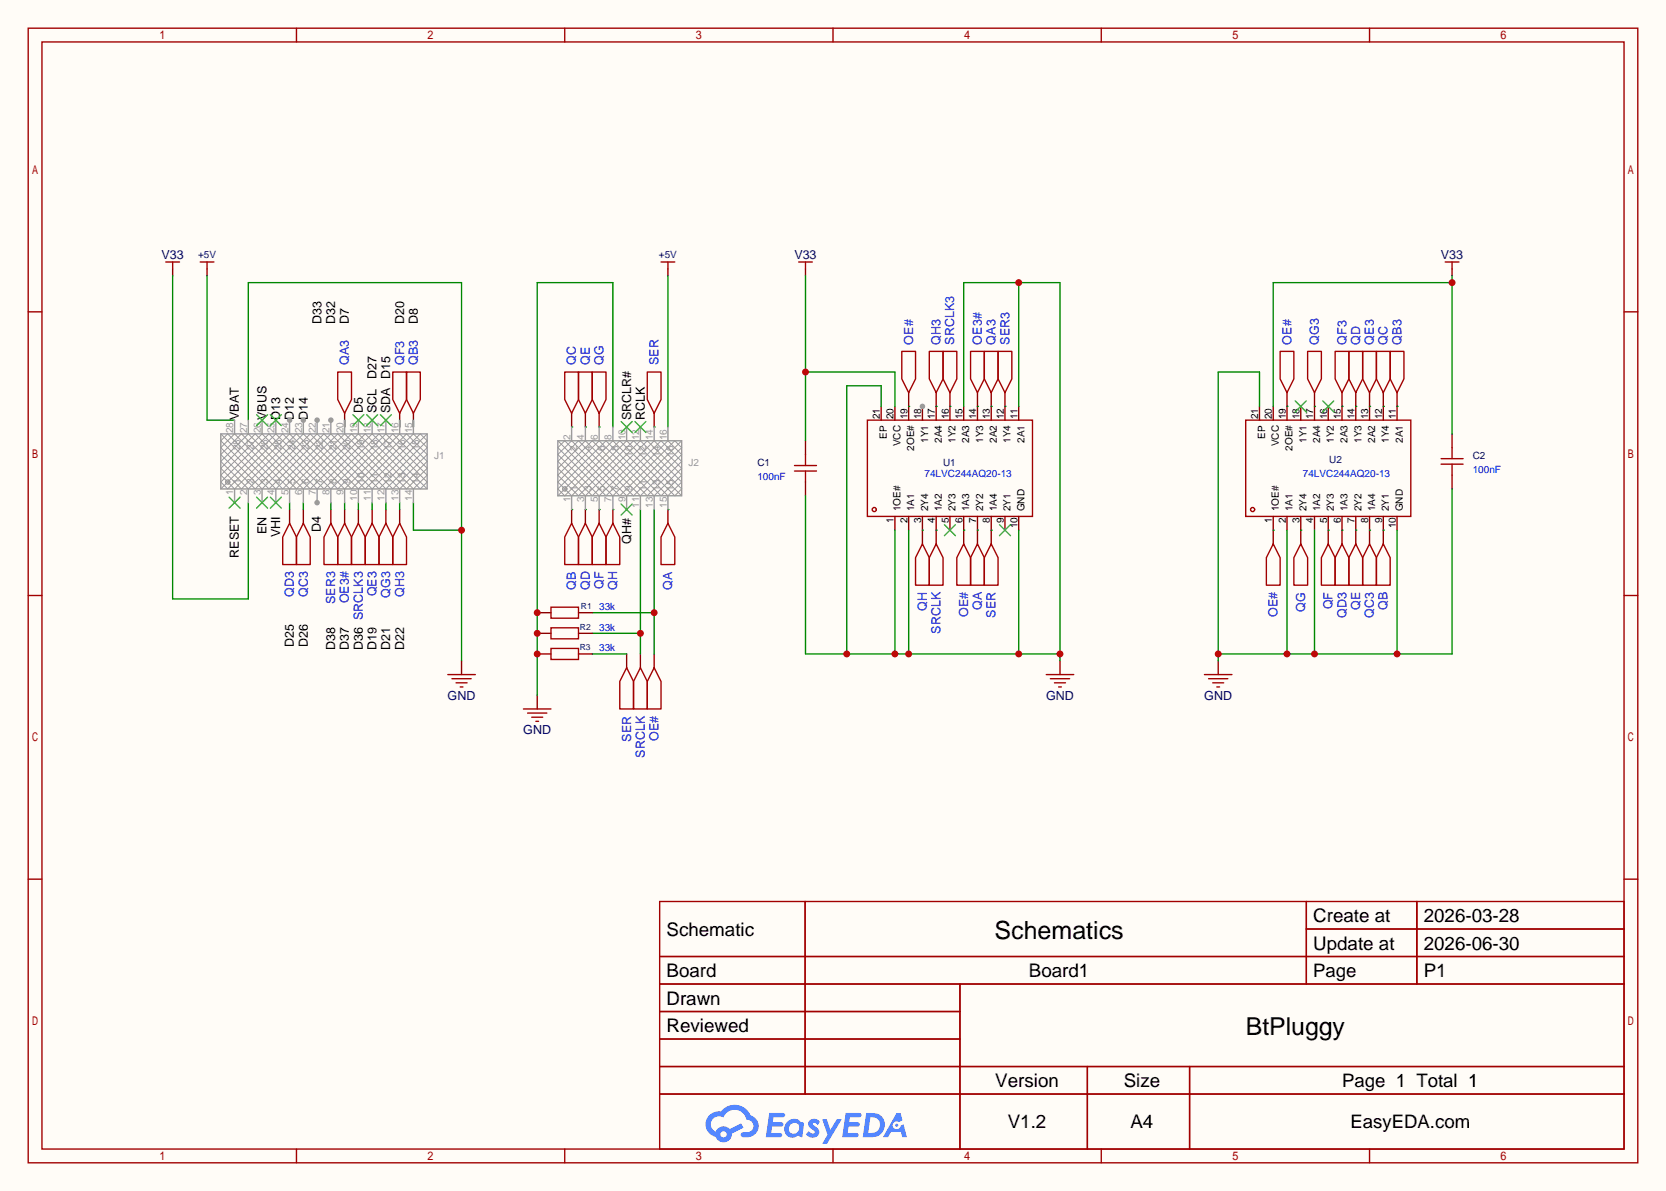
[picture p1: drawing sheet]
<svg xmlns="http://www.w3.org/2000/svg" width="308mm" height="220mm" viewBox="0 0 308 220" stroke-linecap="round" stroke-linejoin="round" font-family="sans-serif">
<path d="M0 0h307.6v220h-307.6z" fill="#fffcf7"/>
<g fill="none" stroke="#a10000" stroke-width=".25">
<path d="M5.2 5.2h297.2v209.6h-297.2zM7.7 7.7h292.1v204.5h-292.1zM54.7 5.2v2.5M104.3 5.2v2.5M153.8 5.2v2.5M203.3 5.2v2.5M252.9 5.2v2.5M5.2 57.6h2.5M299.8 57.6h2.6M5.2 110h2.5M299.8 110h2.6M5.2 162.4h2.5"/>
<path d="M121.8 166.5h178v45.7h-178zM121.8 176.7h178M148.7 166.5v35.6M241.2 166.5v15.2M241.2 171.6h58.6M261.6 166.5v15.2M299.8 162.4h2.6M121.8 181.7h178M121.8 186.8h55.4M121.8 197h178M121.8 191.9h55.4M177.2 181.7v30.5"/>
<path d="M200.8 197v15.2M219.6 197v15.2M54.7 212.2v2.6M104.3 212.2v2.6M121.8 202.1h178M153.8 212.2v2.6M203.3 212.2v2.6M252.9 212.2v2.6"/>
</g>
<g fill="#5487ff">
<path d="M149.5 206.9a1.3 1.3 0 0 1 1.9 .3l-.4 .6a.54 .54 0 0 0-1-.2l.2 .2a1.58 1.58 0 0 1 1 1.5 1.43 1.43 0 0 1-2.4 .2l.5-.6a.64 .64 0 0 0 .5 .5 .64 .64 0 0 0 .6-.3l-.1-.3a1.6 1.6 0 0 1-1.1-1.5z"/>
<path d="M151.8 206.7h.8l.7 2 1.2-2h.9l-2.7 4.5h-.9l1-1.6z"/>
<path d="M142 205.5h1.7a1.31 1.31 0 0 1 1.2 .2 .4 .4 0 0 1-.3 .6h-1.8l-.1 1h1.6a.4 .4 0 0 1 .3 .4 .4 .4 0 0 1-.4 .4h-1.6l-.2 1.2 .8-.1a1.23 1.23 0 0 1 1.2 .2 .39 .39 0 0 1-.4 .6h-2.6z"/>
<path d="M156.1 205.5h1.7a1.32 1.32 0 0 1 1.2 .2 .39 .39 0 0 1-.3 .6h-1.8l-.1 1h1.6a.4 .4 0 0 1 .4 .4 .4 .4 0 0 1-.5 .4h-1.6l-.2 1.1h.8a1.23 1.23 0 0 1 1.2 .2 .39 .39 0 0 1-.4 .6h-2.6z"/>
<path d="M165.5 205.6h.8l.3 1.3-.6 .3a.75 .75 0 0 0-1.1 .3 .75 .75 0 0 0 .5 1.1 .75 .75 0 0 0 .9-.7l.5-.3 .6 2.4h-.8l-.3-.9h-1.8l-.5 .9h-1z"/>
<path d="M159.9 205.6l-.6 4.4h1.4a2.27 2.27 0 0 0 2.7-2.3 2.27 2.27 0 0 0-2.7-2.1zM160.7 206.3a1.5 1.5 0 0 1 1.8 1.6 1.5 1.5 0 0 1-1.9 1.3h-.3z"/>
<path d="M145.4 207.2a1.62 1.62 0 0 0-.4 2.1 1.62 1.62 0 0 0 2 .6l.3-.2 .4 .2 .4 .1 .3-2.4-.1-.3-.5-.1a1.58 1.58 0 0 0-2.4 0zM146 207.7a.99 .99 0 0 1 1.6 .3 .99 .99 0 0 1-.9 1.4 .94 .94 0 0 1-1-.6 .94 .94 0 0 1 .3-1.1z"/>
<path d="M131 206a2.37 2.37 0 0 0 1.1 4 1.54 1.54 0 0 0 1.8 1 1.54 1.54 0 0 0 1.2-1.6l2.2-1.1-.5-.8-2.1 1a1.57 1.57 0 0 0-2.6 .5 1.5 1.5 0 0 1-.7-2.1 1.5 1.5 0 0 1 2.2-.5 2.23 2.23 0 0 1 2.3-1.4 2.23 2.23 0 0 1 2 1.8 1.16 1.16 0 0 1 1.2 1.1 1.16 1.16 0 0 1-1.1 1.2h-.7a.47 .47 0 0 0-.5 .4 .47 .47 0 0 0 .4 .5 2.23 2.23 0 0 0 2.2-.6 2.23 2.23 0 0 0 .5-2.3 2.16 2.16 0 0 0-1.3-1.1 3.2 3.2 0 0 0-5.5-.7l-1.1 .1zM133 209.5a.6 .6 0 0 1 1.2 0 .6 .6 0 0 1-1.2 0z"/>
<circle cx="165.6" cy="207.8" r=".28"/>
</g>
<path d="M123.3 49.7v1.2M85.2 122v2.6" fill="none" stroke="#870000" stroke-width=".25"/>
<path d="M122 48.4h2.6M123.3 48.4v1.3M82.7 124.6h5.1M83.4 125.3h3.6M84.2 126.1h2M85 126.9h.5" fill="none" stroke="#a10000" stroke-width=".25"/>
<path d="M45.8 77.6v-25.4h39.4v69.8M76.3 92.8v5.1h8.9" fill="none" stroke="#008700" stroke-width=".25"/>
<circle cx="85.2" cy="97.9" r=".63" fill="#c00"/>
<g fill="none" stroke="#870000" stroke-width=".25">
<path d="M31.9 49.7v1.2M38.2 49.7v1.2M105.5 76.3v2.6M108.1 76.3v2.6M110.6 76.3v2.6M120.8 76.3v2.6M61.1 94.1v2.5M63.6 94.1v2.5M66.2 94.1v2.5M105.5 94.1v2.5M108.1 94.1v2.5M110.6 94.1v2.5"/>
<path d="M113.2 94.1v2.5M123.3 94.1v2.5M99.2 128.4v2.5M115.7 120.8v2.5M118.2 120.8v2.5M120.8 120.8v2.5"/>
</g>
<g fill="none" stroke="#a10000" stroke-width=".25">
<path d="M30.6 48.4h2.5M31.9 48.4v1.3M37 48.4h2.5M38.2 48.4v1.3M104.3 68.7h2.5v5.1l-1.3 2.5-1.2-2.5zM106.8 68.7h2.5v5.1l-1.2 2.5-1.3-2.5zM109.3 68.7h2.6v5.1l-1.3 2.5-1.3-2.5zM119.5 68.7h2.5v5.1l-1.2 2.5-1.3-2.5zM61.1 96.6l1.3 2.6v5.1h-2.6v-5.1zM63.6 96.6l1.3 2.6v5.1h-2.5v-5.1zM66.2 96.6l1.2 2.6v5.1h-2.5v-5.1zM105.5 96.6l1.3 2.6v5.1h-2.5v-5.1z"/>
<path d="M108.1 96.6l1.2 2.6v5.1h-2.5v-5.1zM110.6 96.6l1.3 2.6v5.1h-2.6v-5.1zM113.2 96.6l1.2 2.6v5.1h-2.5v-5.1zM123.3 96.6l1.3 2.6v5.1h-2.6v-5.1zM96.6 130.9h5.1M97.4 131.7h3.6M98.2 132.5h2M98.9 133.2h.5M115.7 123.3l1.3 2.6v5h-2.6v-5zM118.2 123.3l1.3 2.6v5h-2.5v-5zM120.8 123.3l1.2 2.6v5h-2.5v-5z"/>
</g>
<g fill="none" stroke="#008700" stroke-width=".25">
<path d="M31.9 50.9v59.7h13.9v-17.8M38.2 50.9v26.7h5.1M123.3 50.9v28M105.5 78.9h.1M108.1 78.9h.1M110.6 78.9h.1M113.2 78.9v-26.7h-14v76.2M120.8 78.9h.1M61.1 92.8v1.3M63.6 92.8v1.3M66.2 92.8v1.3M105.5 94.1h.1"/>
<path d="M108.1 94.1h.1M110.6 94.1h.1M113.2 94.1h.1M118.2 94.1v26.7M123.3 94.1h.1M109.3 117h8.9"/>
</g>
<circle cx="118.2" cy="117" r=".63" fill="#c00"/>
<path d="M120.8 94.1v26.7M109.3 113.2h11.5" fill="none" stroke="#008700" stroke-width=".25"/>
<circle cx="120.8" cy="113.2" r=".63" fill="#c00"/>
<g fill="none" stroke="#870000" stroke-width=".25">
<path d="M63.6 76.3v2.6M73.8 76.3v2.6M76.3 76.3v2.6M170.3 75.1v2.5M172.8 75.1v2.5M175.4 75.1v2.5M177.9 75.1v2.5M180.5 75.1v2.5M183 75.1v2.5M185.5 75.1v2.5M188.1 75.1v2.5M68.7 94.1v2.5"/>
<path d="M71.2 94.1v2.5M73.8 94.1v2.5M165.2 95.4v2.5M167.8 95.4v2.5M170.3 95.4v2.5M172.8 95.4v2.5M175.4 95.4v2.5M177.9 95.4v2.5M180.5 95.4v2.5M183 95.4v2.5M185.5 95.4v2.5M188.1 95.4v2.5"/>
</g>
<g fill="none" stroke="#a10000" stroke-width=".25">
<path d="M62.4 68.7h2.5v5.1l-1.3 2.5-1.2-2.5zM72.5 68.7h2.6v5.1l-1.3 2.5-1.3-2.5zM75.1 68.7h2.5v5.1l-1.3 2.5-1.2-2.5zM160.1 77.6h30.5v17.8h-30.5zM68.7 96.6l1.3 2.6v5.1h-2.6v-5.1zM71.2 96.6l1.3 2.6v5.1h-2.5v-5.1zM73.8 96.6l1.3 2.6v5.1h-2.6v-5.1z"/>
<circle cx="161.4" cy="94.1" r=".38"/>
</g>
<path d="M63.6 77.6v1.3M73.8 77.6v1.3M76.3 77.6v1.3M68.7 92.8v1.3M71.2 92.8v1.3M73.8 92.8v1.3" fill="none" stroke="#008700" stroke-width=".25"/>
<path d="M103 82.7l1.3-1.3 10.1 10.2 10.2-10.2 1.3 1.3-8.9 8.9-10.2-10.2-3.8 3.8 6.3 6.4 10.2-10.2 6.4 6.4-3.9 3.8-10.1-10.2-8.9 8.9 1.3 1.3 10.1-10.2 10.2 10.2 1.3-1.3-8.9-8.9-10.2 10.2-3.8-3.8 6.3-6.4 10.2 10.2 6.4-6.4-3.9-3.8-10.1 10.2zM103 81.4l10.2 10.2 10.1-10.2 2.6 2.5-7.7 7.7-10.1-10.2-5.1 5.1 5.1 5.1 10.1-10.2 7.7 7.6-2.6 2.6-10.1-10.2-10.2 10.2M104.4 90l.2 .1M104.6 90.5l-.2 .1M125.9 81.4l-10.2 10.2-10.2-10.2-2.5 2.5 7.6 7.7 10.2-10.2 5.1 5.1-5.1 5.1-10.2-10.2-7.6 7.6 2.5 2.6 10.2-10.2 10.2 10.2" fill="none" stroke="#999" stroke-width=".18"/>
<g fill="none" stroke="#999" stroke-width=".25">
<path d="M105.5 78.9v2.5M108.1 78.9v2.5M110.6 78.9v2.5M113.2 78.9v2.5M115.7 78.9v2.5M118.2 78.9v2.5M120.8 78.9v2.5M123.3 78.9v2.5M103 81.4h22.9v10.2h-22.9zM105.5 91.6v2.5M108.1 91.6v2.5M110.6 91.6v2.5"/>
<path d="M113.2 91.6v2.5M115.7 91.6v2.5M118.2 91.6v2.5M120.8 91.6v2.5M123.3 91.6v2.5"/>
<circle cx="104.3" cy="90.3" r=".38"/>
</g>
<path d="M114.7 77.9l2 2M116.7 77.9l-2 2M117.2 77.9l2.1 2M119.3 77.9l-2.1 2M114.7 93.1l2 2M116.7 93.1l-2 2M174.4 96.9l2 2M176.4 96.9l-2 2M184.5 96.9l2.1 2M186.6 96.9l-2.1 2" fill="none" stroke="#3c3" stroke-width=".25"/>
<circle cx="170.3" cy="75.1" r=".51" fill="#999"/>
<g fill="none" stroke="#870000" stroke-width=".25">
<path d="M148.7 49.7v1.2M162.7 75.1v2.5M165.2 75.1v2.5M167.8 72.5v5.1M172.8 72.5v2.6M175.4 72.5v2.6M180.5 72.5v2.6M183 72.5v2.6M185.5 72.5v2.6M232.5 75.1v2.5M235.1 75.1v2.5M237.6 75.1v2.5"/>
<path d="M240.2 75.1v2.5M242.7 75.1v2.5M245.2 75.1v2.5M247.8 75.1v2.5M250.3 75.1v2.5M252.9 75.1v2.5M255.4 75.1v2.5M257.9 75.1v2.5M148.7 81.4v2.5M148.7 89v2.6M170.3 97.9v2.6M172.8 97.9v2.6"/>
<path d="M177.9 97.9v2.6M180.5 97.9v2.6M183 97.9v2.6M235.1 95.4v2.5M237.6 95.4v2.5M240.2 95.4v2.5M242.7 95.4v2.5M245.2 95.4v2.5M247.8 95.4v2.5M250.3 95.4v2.5M252.9 95.4v2.5M255.4 95.4v2.5"/>
<path d="M257.9 95.4v2.5M195.7 122v2.6"/>
</g>
<g fill="none" stroke="#a10000" stroke-width=".25">
<path d="M147.4 48.4h2.6M148.7 48.4v1.3M166.5 64.9h2.5v5.1l-1.2 2.5-1.3-2.5zM171.6 64.9h2.5v5.1l-1.3 2.5-1.2-2.5zM174.1 64.9h2.6v5.1l-1.3 2.5-1.3-2.5zM179.2 64.9h2.5v5.1l-1.2 2.5-1.3-2.5zM181.7 64.9h2.6v5.1l-1.3 2.5-1.3-2.5zM184.3 64.9h2.5v5.1l-1.3 2.5-1.2-2.5zM230 77.6h30.5v17.8h-30.5zM146.7 86h4M146.7 87h4M148.7 83.9v2.1"/>
<path d="M148.7 87v2M170.3 100.5l1.3 2.5v5.1h-2.6v-5.1zM172.8 100.5l1.3 2.5v5.1h-2.5v-5.1zM177.9 100.5l1.3 2.5v5.1h-2.5v-5.1zM180.5 100.5l1.2 2.5v5.1h-2.5v-5.1zM183 100.5l1.3 2.5v5.1h-2.6v-5.1zM193.2 124.6h5M193.9 125.3h3.6M194.7 126.1h2M195.5 126.9h.5"/>
<circle cx="231.3" cy="94.1" r=".38"/>
</g>
<path d="M239.1 74l2.1 2.1M241.2 74l-2.1 2.1M244.2 74l2.1 2.1M246.3 74l-2.1 2.1" fill="none" stroke="#3c3" stroke-width=".25"/>
<g fill="none" stroke="#008700" stroke-width=".25">
<path d="M148.7 50.9v30.5M148.7 68.7h16.5v6.4M167.8 75.1h.1M172.8 75.1h.1M175.4 75.1h.1M180.5 75.1h.1M183 75.1h.1M185.5 75.1h.1M170.3 97.9h.1M172.8 97.9h.1M177.9 97.9h.1M180.5 97.9h.1"/>
<path d="M183 97.9h.1"/>
</g>
<circle cx="148.7" cy="68.7" r=".63" fill="#c00"/>
<path d="M188.1 52.2v22.9M162.7 75.1v-3.9h-6.4v49.6M177.9 75.1v-22.9h17.8v69.8M148.7 91.6v29.2h47M165.2 97.9v22.9M167.8 97.9v22.9M188.1 97.9v22.9" fill="none" stroke="#008700" stroke-width=".25"/>
<g fill="#c00">
<circle cx="188.1" cy="52.2" r=".63"/>
<circle cx="195.7" cy="120.8" r=".63"/>
<circle cx="188.1" cy="120.8" r=".63"/>
<circle cx="167.8" cy="120.8" r=".63"/>
<circle cx="165.2" cy="120.8" r=".63"/>
<circle cx="156.3" cy="120.8" r=".63"/>
</g>
<g fill="none" stroke="#a10000" stroke-width=".25">
<path d="M266.8 48.4h2.6M268.1 48.4v1.3M236.3 64.9h2.6v5.1l-1.3 2.5-1.3-2.5zM241.4 64.9h2.6v5.1l-1.3 2.5-1.3-2.5zM246.5 64.9h2.5v5.1l-1.2 2.5-1.3-2.5zM249 64.9h2.6v5.1l-1.3 2.5-1.3-2.5zM251.6 64.9h2.5v5.1l-1.2 2.5-1.3-2.5zM254.1 64.9h2.6v5.1l-1.3 2.5-1.3-2.5zM256.7 64.9h2.5v5.1l-1.3 2.5-1.2-2.5zM266.1 84.7h4M266.1 85.7h4M268.1 82.7v2"/>
<path d="M268.1 85.7v2.1M235.1 100.5l1.2 2.5v5.1h-2.5v-5.1zM240.2 100.5l1.2 2.5v5.1h-2.5v-5.1zM245.2 100.5l1.3 2.5v5.1h-2.5v-5.1zM247.8 100.5l1.2 2.5v5.1h-2.5v-5.1zM250.3 100.5l1.3 2.5v5.1h-2.6v-5.1zM252.9 100.5l1.2 2.5v5.1h-2.5v-5.1zM255.4 100.5l1.3 2.5v5.1h-2.6v-5.1zM222.4 124.6h5.1M223.1 125.3h3.6M223.9 126.1h2M224.7 126.9h.5"/>
</g>
<g fill="none" stroke="#870000" stroke-width=".25">
<path d="M268.1 49.7v1.2M237.6 72.5v2.6M242.7 72.5v2.6M247.8 72.5v2.6M250.3 72.5v2.6M252.9 72.5v2.6M255.4 72.5v2.6M257.9 72.5v2.6M235.1 97.9v2.6M240.2 97.9v2.6M245.2 97.9v2.6M247.8 97.9v2.6"/>
<path d="M250.3 97.9v2.6M252.9 97.9v2.6M255.4 97.9v2.6M268.1 80.1v2.6M268.1 87.8v2.5M224.9 122v2.6"/>
</g>
<g fill="none" stroke="#008700" stroke-width=".25">
<path d="M268.1 50.9v29.2M268.1 52.2h-33v22.9M237.6 75.1h.1M242.7 75.1h.1M247.8 75.1h.1M250.3 75.1h.1M252.9 75.1h.1M255.4 75.1h.1M257.9 75.1h.1M235.1 97.9h.1M240.2 97.9h.1M245.2 97.9h.1"/>
<path d="M247.8 97.9h.1M250.3 97.9h.1M252.9 97.9h.1M255.4 97.9h.1"/>
</g>
<circle cx="268.1" cy="52.2" r=".63" fill="#c00"/>
<path d="M232.5 75.1v-6.4h-7.6v53.3M237.6 97.9v22.9M242.7 97.9v22.9M257.9 97.9v22.9M268.1 90.3v30.5h-43.2" fill="none" stroke="#008700" stroke-width=".25"/>
<g fill="#c00">
<circle cx="257.9" cy="120.8" r=".63"/>
<circle cx="242.7" cy="120.8" r=".63"/>
<circle cx="237.6" cy="120.8" r=".63"/>
<circle cx="224.9" cy="120.8" r=".63"/>
</g>
<path d="M53.5 94.1v2.5M56 94.1v2.5" fill="none" stroke="#870000" stroke-width=".25"/>
<path d="M53.5 96.6l1.2 2.6v5.1h-2.5v-5.1zM56 96.6l1.3 2.6v5.1h-2.6v-5.1z" fill="none" stroke="#a10000" stroke-width=".25"/>
<path d="M53.5 92.8v1.3M56 92.8v1.3" fill="none" stroke="#008700" stroke-width=".25"/>
<path d="M40.8 81.4l8.9 8.9 10.1-10.2 10.2 10.2 8.9-8.9-1.3-1.3-10.2 10.2-10.1-10.2-10.2 10.2-6.3-6.4 3.8-3.8 10.1 10.2 10.2-10.2 10.2 10.2 3.8-3.8-6.4-6.4-10.1 10.2-10.2-10.2-10.2 10.2-1.2-1.3 8.9-8.9 10.1 10.2 10.2-10.2 8.9 8.9-1.3 1.3-10.2-10.2-10.1 10.2-10.2-10.2-6.3 6.4 3.8 3.8 10.1-10.2 10.2 10.2 10.2-10.2 3.8 3.8-6.4 6.4-10.1-10.2-10.2 10.2-10.2-10.2zM40.8 80.1l10.1 10.2 10.2-10.2 10.1 10.2 7.7-7.6-2.6-2.6-10.1 10.2-10.2-10.2-10.2 10.2-5-5.1 5-5.1 10.2 10.2 10.2-10.2 10.1 10.2 2.6-2.5-7.7-7.7-10.1 10.2-10.2-10.2-10.1 10.2M42.2 88.7l.2 .2M42.4 89.2l-.2 .2M78.9 80.1l-10.2 10.2-10.2-10.2-10.1 10.2-7.6-7.6 2.5-2.6 10.2 10.2 10.1-10.2 10.2 10.2 5.1-5.1-5.1-5.1-10.2 10.2-10.1-10.2-10.2 10.2-2.5-2.5 7.6-7.7 10.1 10.2 10.2-10.2 10.2 10.2" fill="none" stroke="#999" stroke-width=".18"/>
<g fill="none" stroke="#999" stroke-width=".25">
<path d="M40.8 80.1h38.1v10.2h-38.1zM43.3 90.3v2.5M45.8 90.3v2.5M48.4 90.3v2.5M50.9 90.3v2.5M53.5 90.3v2.5M56 90.3v2.5M58.5 90.3v2.5"/>
<circle cx="42" cy="89" r=".38"/>
</g>
<path d="M42.3 91.8l2 2.1M44.3 91.8l-2 2.1M47.4 91.8l2 2.1M49.4 91.8l-2 2.1M49.9 91.8l2 2.1M51.9 91.8l-2 2.1" fill="none" stroke="#3c3" stroke-width=".25"/>
<circle cx="58.5" cy="92.8" r=".51" fill="#999"/>
<g fill="none" stroke="#999" stroke-width=".25">
<path d="M61.1 77.6v2.5M63.6 77.6v2.5M66.2 77.6v2.5M68.7 77.6v2.5M71.2 77.6v2.5M73.8 77.6v2.5M76.3 77.6v2.5M61.1 90.3v2.5M63.6 90.3v2.5M66.2 90.3v2.5M68.7 90.3v2.5M71.2 90.3v2.5"/>
<path d="M73.8 90.3v2.5M76.3 90.3v2.5"/>
</g>
<path d="M65.2 76.6l2 2M67.2 76.6l-2 2M67.7 76.6l2 2M69.7 76.6l-2 2M70.2 76.6l2.1 2M72.3 76.6l-2.1 2" fill="none" stroke="#3c3" stroke-width=".25"/>
<circle cx="61.1" cy="77.6" r=".51" fill="#999"/>
<path d="M58.5 77.6v2.5" fill="none" stroke="#999" stroke-width=".25"/>
<circle cx="58.5" cy="77.6" r=".51" fill="#999"/>
<path d="M56 77.6v2.5" fill="none" stroke="#999" stroke-width=".25"/>
<circle cx="56" cy="77.6" r=".51" fill="#999"/>
<path d="M53.5 77.6v2.5" fill="none" stroke="#999" stroke-width=".25"/>
<circle cx="53.5" cy="77.6" r=".51" fill="#999"/>
<path d="M43.3 77.6v2.5M45.8 77.6v2.5M48.4 77.6v2.5M50.9 77.6v2.5" fill="none" stroke="#999" stroke-width=".25"/>
<path d="M47.4 76.6l2 2M49.4 76.6l-2 2M49.9 76.6l2 2M51.9 76.6l-2 2" fill="none" stroke="#3c3" stroke-width=".25"/>
<path d="M109.3 120.8h6.4" fill="none" stroke="#008700" stroke-width=".25"/>
<path d="M99.2 113.2h2.5M106.8 113.2h2.5" fill="none" stroke="#870000" stroke-width=".25"/>
<circle cx="99.2" cy="113.2" r=".63" fill="#c00"/>
<path d="M101.7 112.1h5.1v2.1h-5.1z" fill="none" stroke="#a10000" stroke-width=".25"/>
<path d="M99.2 117h2.5M106.8 117h2.5" fill="none" stroke="#870000" stroke-width=".25"/>
<circle cx="99.2" cy="117" r=".63" fill="#c00"/>
<path d="M101.7 116h5.1v2h-5.1z" fill="none" stroke="#a10000" stroke-width=".25"/>
<path d="M99.2 120.8h2.5M106.8 120.8h2.5" fill="none" stroke="#870000" stroke-width=".25"/>
<circle cx="99.2" cy="120.8" r=".63" fill="#c00"/>
<path d="M101.7 119.8h5.1v2h-5.1z" fill="none" stroke="#a10000" stroke-width=".25"/>
<g font-size="4.6">
<text x="183.6" y="173.4">Schematics</text>
<text x="230" y="191.2">BtPluggy</text>
</g>
<g font-size="3.5">
<text x="123.1" y="172.8">Schematic</text>
<text x="242.5" y="170.3">Create at</text>
<text x="262.9" y="170.3">2026-03-28</text>
<text x="242.5" y="175.4">Update at</text>
<text x="262.9" y="175.4">2026-06-30</text>
<text x="123.1" y="180.5">Board</text>
<text x="123.1" y="185.5">Drawn</text>
<text x="190" y="180.5">Board1</text>
<text x="262.9" y="180.5">P1</text>
<text x="123.1" y="190.6">Reviewed</text>
<text x="183.8" y="200.8">Version</text>
<text x="207.5" y="200.8">Size</text>
<text x="186.1" y="208.4">V1.2</text>
<text x="208.7" y="208.4">A4</text>
</g>
<g font-size="3.4">
<text x="242.5" y="180.4">Page</text>
<text x="247.8" y="200.8">Page 1 Total 1</text>
<text x="249.3" y="208.4">EasyEDA.com</text>
</g>
<g font-size="2.3" fill="#000080">
<text x="29.8" y="47.9">V33</text>
<text x="146.7" y="47.9">V33</text>
<text x="266" y="47.9">V33</text>
<text x="82.7" y="129.2">GND</text>
<text x="193.1" y="129.2">GND</text>
<text x="222.4" y="129.2">GND</text>
<text x="96.6" y="135.6">GND</text>
</g>
<g font-size="2.3">
<text x="59.4" y="59.8" transform="rotate(-90 59.4 59.8)">D33</text>
<text x="61.9" y="59.8" transform="rotate(-90 61.9 59.8)">D32</text>
<text x="64.4" y="59.8" transform="rotate(-90 64.4 59.8)">D7</text>
<text x="74.6" y="59.8" transform="rotate(-90 74.6 59.8)">D20</text>
<text x="77.1" y="59.8" transform="rotate(-90 77.1 59.8)">D8</text>
<text x="69.5" y="70" transform="rotate(-90 69.5 70)">D27</text>
<text x="44.1" y="77.6" transform="rotate(-90 44.1 77.6)">VBAT</text>
<text x="49.2" y="77.6" transform="rotate(-90 49.2 77.6)">VBUS</text>
<text x="51.7" y="77.6" transform="rotate(-90 51.7 77.6)">D13</text>
<text x="54.3" y="77.6" transform="rotate(-90 54.3 77.6)">D12</text>
<text x="56.8" y="77.6" transform="rotate(-90 56.8 77.6)">D14</text>
<text x="67" y="76.3" transform="rotate(-90 67 76.3)">D5</text>
<text x="69.5" y="76.3" transform="rotate(-90 69.5 76.3)">SCL</text>
<text x="72.1" y="76.3" transform="rotate(-90 72.1 76.3)">SDA D15</text>
<text x="116.5" y="77.6" transform="rotate(-90 116.5 77.6)">SRCLR#</text>
<text x="119" y="77.6" transform="rotate(-90 119 77.6)">RCLK</text>
<text x="49.2" y="98.6" transform="rotate(-90 49.2 98.6)">EN</text>
<text x="51.7" y="99.2" transform="rotate(-90 51.7 99.2)">VHI</text>
<text x="59.2" y="98.3" transform="rotate(-90 59.2 98.3)">D4</text>
<text x="116.5" y="100.5" transform="rotate(-90 116.5 100.5)">QH#</text>
<text x="44.1" y="103" transform="rotate(-90 44.1 103)">RESET</text>
<text x="54.3" y="119.5" transform="rotate(-90 54.3 119.5)">D25</text>
<text x="56.8" y="119.5" transform="rotate(-90 56.8 119.5)">D26</text>
<text x="61.9" y="120" transform="rotate(-90 61.9 120)">D38</text>
<text x="64.4" y="120" transform="rotate(-90 64.4 120)">D37</text>
<text x="67" y="120" transform="rotate(-90 67 120)">D36 SRCLK3</text>
<text x="69.5" y="120" transform="rotate(-90 69.5 120)">D19</text>
<text x="72.1" y="120" transform="rotate(-90 72.1 120)">D21</text>
<text x="74.6" y="120" transform="rotate(-90 74.6 120)">D22</text>
</g>
<g font-size="2.3" fill="#00f">
<text x="168.6" y="63.6" transform="rotate(-90 168.6 63.6)">OE#</text>
<text x="173.7" y="63.6" transform="rotate(-90 173.7 63.6)">QH3</text>
<text x="176.2" y="63.6" transform="rotate(-90 176.2 63.6)">SRCLK3</text>
<text x="181.3" y="63.6" transform="rotate(-90 181.3 63.6)">OE3#</text>
<text x="183.8" y="63.6" transform="rotate(-90 183.8 63.6)">QA3</text>
<text x="186.4" y="63.6" transform="rotate(-90 186.4 63.6)">SER3</text>
<text x="238.4" y="63.6" transform="rotate(-90 238.4 63.6)">OE#</text>
<text x="243.5" y="63.6" transform="rotate(-90 243.5 63.6)">QG3</text>
<text x="248.6" y="63.6" transform="rotate(-90 248.6 63.6)">QF3</text>
<text x="251.1" y="63.6" transform="rotate(-90 251.1 63.6)">QD</text>
<text x="253.7" y="63.6" transform="rotate(-90 253.7 63.6)">QE3</text>
<text x="256.2" y="63.6" transform="rotate(-90 256.2 63.6)">QC</text>
<text x="258.7" y="63.6" transform="rotate(-90 258.7 63.6)">QB3</text>
<text x="64.4" y="67.4" transform="rotate(-90 64.4 67.4)">QA3</text>
<text x="74.6" y="67.4" transform="rotate(-90 74.6 67.4)">QF3</text>
<text x="77.1" y="67.4" transform="rotate(-90 77.1 67.4)">QB3</text>
<text x="106.3" y="67.4" transform="rotate(-90 106.3 67.4)">QC</text>
<text x="108.9" y="67.4" transform="rotate(-90 108.9 67.4)">QE</text>
<text x="111.4" y="67.4" transform="rotate(-90 111.4 67.4)">QG</text>
<text x="121.6" y="67.4" transform="rotate(-90 121.6 67.4)">SER</text>
<text x="54.3" y="110.3" transform="rotate(-90 54.3 110.3)">QD3</text>
<text x="56.8" y="110.3" transform="rotate(-90 56.8 110.3)">QC3</text>
<text x="61.9" y="111.6" transform="rotate(-90 61.9 111.6)">SER3</text>
<text x="64.4" y="111.4" transform="rotate(-90 64.4 111.4)">OE3#</text>
<text x="69.5" y="110.2" transform="rotate(-90 69.5 110.2)">QE3</text>
<text x="72.1" y="110.4" transform="rotate(-90 72.1 110.4)">QG3</text>
<text x="74.6" y="110.3" transform="rotate(-90 74.6 110.3)">QH3</text>
<text x="106.3" y="108.9" transform="rotate(-90 106.3 108.9)">QB</text>
<text x="108.9" y="109" transform="rotate(-90 108.9 109)">QD</text>
<text x="111.4" y="108.7" transform="rotate(-90 111.4 108.7)">QF</text>
<text x="114" y="109" transform="rotate(-90 114 109)">QH</text>
<text x="124.1" y="108.9" transform="rotate(-90 124.1 108.9)">QA</text>
<text x="171.1" y="112.8" transform="rotate(-90 171.1 112.8)">QH</text>
<text x="178.7" y="114" transform="rotate(-90 178.7 114)">OE#</text>
<text x="181.3" y="112.7" transform="rotate(-90 181.3 112.7)">QA</text>
<text x="235.9" y="114" transform="rotate(-90 235.9 114)">OE#</text>
<text x="241" y="112.9" transform="rotate(-90 241 112.9)">QG</text>
<text x="246" y="112.6" transform="rotate(-90 246 112.6)">QF</text>
<text x="251.1" y="112.7" transform="rotate(-90 251.1 112.7)">QE</text>
<text x="256.2" y="112.7" transform="rotate(-90 256.2 112.7)">QB</text>
<text x="173.7" y="117" transform="rotate(-90 173.7 117)">SRCLK</text>
<text x="183.8" y="114.1" transform="rotate(-90 183.8 114.1)">SER</text>
<text x="248.6" y="114.1" transform="rotate(-90 248.6 114.1)">QD3</text>
<text x="253.7" y="114.1" transform="rotate(-90 253.7 114.1)">QC3</text>
<text x="116.5" y="137" transform="rotate(-90 116.5 137)">SER</text>
<text x="121.6" y="136.8" transform="rotate(-90 121.6 136.8)">OE#</text>
<text x="119" y="139.9" transform="rotate(-90 119 139.9)">SRCLK</text>
</g>
<g font-size="1.8" fill="#000080">
<text x="36.6" y="47.7">+5V</text>
<text x="121.6" y="47.7">+5V</text>
<text x="139.8" y="86">C1</text>
<text x="174.1" y="86">U1</text>
<text x="245.4" y="85.5">U2</text>
<text x="271.9" y="84.8">C2</text>
</g>
<g font-size="1.8">
<text x="162.5" y="77.5" transform="rotate(-90 162.5 77.5)">21</text>
<text x="165" y="77.5" transform="rotate(-90 165 77.5)">20</text>
<text x="167.5" y="77.5" transform="rotate(-90 167.5 77.5)">19</text>
<text x="170.1" y="77.5" transform="rotate(-90 170.1 77.5)">18</text>
<text x="172.6" y="77.5" transform="rotate(-90 172.6 77.5)">17</text>
<text x="175.2" y="77.5" transform="rotate(-90 175.2 77.5)">16</text>
<text x="177.7" y="77.5" transform="rotate(-90 177.7 77.5)">15</text>
<text x="180.2" y="77.5" transform="rotate(-90 180.2 77.5)">14</text>
<text x="182.8" y="77.5" transform="rotate(-90 182.8 77.5)">13</text>
<text x="185.3" y="77.5" transform="rotate(-90 185.3 77.5)">12</text>
<text x="187.9" y="77.5" transform="rotate(-90 187.9 77.5)">11</text>
<text x="232.3" y="77.5" transform="rotate(-90 232.3 77.5)">21</text>
<text x="234.8" y="77.5" transform="rotate(-90 234.8 77.5)">20</text>
<text x="237.4" y="77.5" transform="rotate(-90 237.4 77.5)">19</text>
<text x="239.9" y="77.5" transform="rotate(-90 239.9 77.5)">18</text>
<text x="242.5" y="77.5" transform="rotate(-90 242.5 77.5)">17</text>
<text x="245" y="77.5" transform="rotate(-90 245 77.5)">16</text>
<text x="247.5" y="77.5" transform="rotate(-90 247.5 77.5)">15</text>
<text x="250.1" y="77.5" transform="rotate(-90 250.1 77.5)">14</text>
<text x="252.6" y="77.5" transform="rotate(-90 252.6 77.5)">13</text>
<text x="255.2" y="77.5" transform="rotate(-90 255.2 77.5)">12</text>
<text x="257.7" y="77.5" transform="rotate(-90 257.7 77.5)">11</text>
<text x="163.7" y="81" transform="rotate(-90 163.7 81)">EP</text>
<text x="166.3" y="82.4" transform="rotate(-90 166.3 82.4)">VCC</text>
<text x="168.8" y="83.3" transform="rotate(-90 168.8 83.3)">2OE#</text>
<text x="171.3" y="81.8" transform="rotate(-90 171.3 81.8)">1Y1</text>
<text x="173.9" y="81.8" transform="rotate(-90 173.9 81.8)">2A4</text>
<text x="176.4" y="81.8" transform="rotate(-90 176.4 81.8)">1Y2</text>
<text x="179" y="81.8" transform="rotate(-90 179 81.8)">2A3</text>
<text x="181.5" y="81.8" transform="rotate(-90 181.5 81.8)">1Y3</text>
<text x="184" y="81.8" transform="rotate(-90 184 81.8)">2A2</text>
<text x="186.6" y="81.8" transform="rotate(-90 186.6 81.8)">1Y4</text>
<text x="189.1" y="81.8" transform="rotate(-90 189.1 81.8)">2A1</text>
<text x="233.6" y="81" transform="rotate(-90 233.6 81)">EP</text>
<text x="236.1" y="82.4" transform="rotate(-90 236.1 82.4)">VCC</text>
<text x="238.7" y="83.3" transform="rotate(-90 238.7 83.3)">2OE#</text>
<text x="241.2" y="81.8" transform="rotate(-90 241.2 81.8)">1Y1</text>
<text x="243.7" y="81.8" transform="rotate(-90 243.7 81.8)">2A4</text>
<text x="246.3" y="81.8" transform="rotate(-90 246.3 81.8)">1Y2</text>
<text x="248.8" y="81.8" transform="rotate(-90 248.8 81.8)">2A3</text>
<text x="251.4" y="81.8" transform="rotate(-90 251.4 81.8)">1Y3</text>
<text x="253.9" y="81.8" transform="rotate(-90 253.9 81.8)">2A2</text>
<text x="256.4" y="81.8" transform="rotate(-90 256.4 81.8)">1Y4</text>
<text x="259" y="81.8" transform="rotate(-90 259 81.8)">2A1</text>
<text x="166.3" y="94.4" transform="rotate(-90 166.3 94.4)">1OE#</text>
<text x="168.8" y="94.4" transform="rotate(-90 168.8 94.4)">1A1</text>
<text x="171.3" y="94.4" transform="rotate(-90 171.3 94.4)">2Y4</text>
<text x="173.9" y="94.4" transform="rotate(-90 173.9 94.4)">1A2</text>
<text x="176.4" y="94.4" transform="rotate(-90 176.4 94.4)">2Y3</text>
<text x="179" y="94.4" transform="rotate(-90 179 94.4)">1A3</text>
<text x="181.5" y="94.4" transform="rotate(-90 181.5 94.4)">2Y2</text>
<text x="184" y="94.4" transform="rotate(-90 184 94.4)">1A4</text>
<text x="186.6" y="94.4" transform="rotate(-90 186.6 94.4)">2Y1</text>
<text x="189.1" y="94.4" transform="rotate(-90 189.1 94.4)">GND</text>
<text x="236.1" y="94.4" transform="rotate(-90 236.1 94.4)">1OE#</text>
<text x="238.7" y="94.4" transform="rotate(-90 238.7 94.4)">1A1</text>
<text x="241.2" y="94.4" transform="rotate(-90 241.2 94.4)">2Y4</text>
<text x="243.7" y="94.4" transform="rotate(-90 243.7 94.4)">1A2</text>
<text x="246.3" y="94.4" transform="rotate(-90 246.3 94.4)">2Y3</text>
<text x="248.8" y="94.4" transform="rotate(-90 248.8 94.4)">1A3</text>
<text x="251.4" y="94.4" transform="rotate(-90 251.4 94.4)">2Y2</text>
<text x="253.9" y="94.4" transform="rotate(-90 253.9 94.4)">1A4</text>
<text x="256.4" y="94.4" transform="rotate(-90 256.4 94.4)">2Y1</text>
<text x="259" y="94.4" transform="rotate(-90 259 94.4)">GND</text>
<text x="165" y="96.5" transform="rotate(-90 165 96.5)">1</text>
<text x="167.5" y="96.5" transform="rotate(-90 167.5 96.5)">2</text>
<text x="170.1" y="96.5" transform="rotate(-90 170.1 96.5)">3</text>
<text x="172.6" y="96.5" transform="rotate(-90 172.6 96.5)">4</text>
<text x="175.2" y="96.5" transform="rotate(-90 175.2 96.5)">5</text>
<text x="177.7" y="96.5" transform="rotate(-90 177.7 96.5)">6</text>
<text x="180.2" y="96.5" transform="rotate(-90 180.2 96.5)">7</text>
<text x="182.8" y="96.5" transform="rotate(-90 182.8 96.5)">8</text>
<text x="185.3" y="96.5" transform="rotate(-90 185.3 96.5)">9</text>
<text x="187.9" y="97.6" transform="rotate(-90 187.9 97.6)">10</text>
<text x="234.8" y="96.5" transform="rotate(-90 234.8 96.5)">1</text>
<text x="237.4" y="96.5" transform="rotate(-90 237.4 96.5)">2</text>
<text x="239.9" y="96.5" transform="rotate(-90 239.9 96.5)">3</text>
<text x="242.5" y="96.5" transform="rotate(-90 242.5 96.5)">4</text>
<text x="245" y="96.5" transform="rotate(-90 245 96.5)">5</text>
<text x="247.5" y="96.5" transform="rotate(-90 247.5 96.5)">6</text>
<text x="250.1" y="96.5" transform="rotate(-90 250.1 96.5)">7</text>
<text x="252.6" y="96.5" transform="rotate(-90 252.6 96.5)">8</text>
<text x="255.2" y="96.5" transform="rotate(-90 255.2 96.5)">9</text>
<text x="257.7" y="97.6" transform="rotate(-90 257.7 97.6)">10</text>
</g>
<g font-size="1.8" fill="#999">
<text x="43.1" y="80" transform="rotate(-90 43.1 80)">28</text>
<text x="44.3" y="83.1" transform="rotate(-90 44.3 83.1)">28</text>
<text x="45.6" y="80" transform="rotate(-90 45.6 80)">27</text>
<text x="46.9" y="83.1" transform="rotate(-90 46.9 83.1)">27</text>
<text x="48.2" y="80" transform="rotate(-90 48.2 80)">26</text>
<text x="49.4" y="83.1" transform="rotate(-90 49.4 83.1)">26</text>
<text x="50.7" y="80" transform="rotate(-90 50.7 80)">25</text>
<text x="52" y="83.1" transform="rotate(-90 52 83.1)">25</text>
<text x="53.2" y="80" transform="rotate(-90 53.2 80)">24</text>
<text x="54.5" y="83.1" transform="rotate(-90 54.5 83.1)">24</text>
<text x="55.8" y="80" transform="rotate(-90 55.8 80)">23</text>
<text x="57" y="83.1" transform="rotate(-90 57 83.1)">23</text>
<text x="58.3" y="80" transform="rotate(-90 58.3 80)">22</text>
<text x="59.6" y="83.1" transform="rotate(-90 59.6 83.1)">22</text>
<text x="60.9" y="80" transform="rotate(-90 60.9 80)">21</text>
<text x="62.1" y="83.1" transform="rotate(-90 62.1 83.1)">21</text>
<text x="63.4" y="80" transform="rotate(-90 63.4 80)">20</text>
<text x="64.7" y="83.1" transform="rotate(-90 64.7 83.1)">20</text>
<text x="65.9" y="80" transform="rotate(-90 65.9 80)">19</text>
<text x="67.2" y="83.1" transform="rotate(-90 67.2 83.1)">19</text>
<text x="68.5" y="80" transform="rotate(-90 68.5 80)">18</text>
<text x="69.7" y="83.1" transform="rotate(-90 69.7 83.1)">18</text>
<text x="71" y="80" transform="rotate(-90 71 80)">17</text>
<text x="72.3" y="83.1" transform="rotate(-90 72.3 83.1)">17</text>
<text x="73.6" y="80" transform="rotate(-90 73.6 80)">16</text>
<text x="74.8" y="83.1" transform="rotate(-90 74.8 83.1)">16</text>
<text x="76.1" y="80" transform="rotate(-90 76.1 80)">15</text>
<text x="77.4" y="83.1" transform="rotate(-90 77.4 83.1)">15</text>
<text x="105.3" y="81.3" transform="rotate(-90 105.3 81.3)">2</text>
<text x="106.6" y="83.4" transform="rotate(-90 106.6 83.4)">2</text>
<text x="107.8" y="81.3" transform="rotate(-90 107.8 81.3)">4</text>
<text x="109.1" y="83.4" transform="rotate(-90 109.1 83.4)">4</text>
<text x="110.4" y="81.3" transform="rotate(-90 110.4 81.3)">6</text>
<text x="111.7" y="83.4" transform="rotate(-90 111.7 83.4)">6</text>
<text x="112.9" y="81.3" transform="rotate(-90 112.9 81.3)">8</text>
<text x="114.2" y="83.4" transform="rotate(-90 114.2 83.4)">8</text>
<text x="115.5" y="81.3" transform="rotate(-90 115.5 81.3)">10</text>
<text x="118" y="81.3" transform="rotate(-90 118 81.3)">12</text>
<text x="120.5" y="81.3" transform="rotate(-90 120.5 81.3)">14</text>
<text x="123.1" y="81.3" transform="rotate(-90 123.1 81.3)">16</text>
<text x="44.3" y="89.4" transform="rotate(-90 44.3 89.4)">1</text>
<text x="46.9" y="89.4" transform="rotate(-90 46.9 89.4)">2</text>
<text x="49.4" y="89.4" transform="rotate(-90 49.4 89.4)">3</text>
<text x="52" y="89.4" transform="rotate(-90 52 89.4)">4</text>
<text x="54.5" y="89.4" transform="rotate(-90 54.5 89.4)">5</text>
<text x="57" y="89.4" transform="rotate(-90 57 89.4)">6</text>
<text x="59.6" y="89.4" transform="rotate(-90 59.6 89.4)">7</text>
<text x="62.1" y="89.4" transform="rotate(-90 62.1 89.4)">8</text>
<text x="64.7" y="89.4" transform="rotate(-90 64.7 89.4)">9</text>
<text x="67.2" y="89.4" transform="rotate(-90 67.2 89.4)">10</text>
<text x="69.7" y="89.4" transform="rotate(-90 69.7 89.4)">11</text>
<text x="72.3" y="89.4" transform="rotate(-90 72.3 89.4)">12</text>
<text x="74.8" y="89.4" transform="rotate(-90 74.8 89.4)">13</text>
<text x="77.4" y="89.4" transform="rotate(-90 77.4 89.4)">14</text>
<text x="80.1" y="84.8">J1</text>
<text x="116.7" y="84.4" transform="rotate(-90 116.7 84.4)">10</text>
<text x="119.3" y="84.4" transform="rotate(-90 119.3 84.4)">12</text>
<text x="121.8" y="84.4" transform="rotate(-90 121.8 84.4)">14</text>
<text x="124.4" y="84.4" transform="rotate(-90 124.4 84.4)">16</text>
<text x="127.1" y="86">J2</text>
<text x="43.1" y="91.5" transform="rotate(-90 43.1 91.5)">1</text>
<text x="45.6" y="91.5" transform="rotate(-90 45.6 91.5)">2</text>
<text x="48.2" y="91.5" transform="rotate(-90 48.2 91.5)">3</text>
<text x="50.7" y="91.5" transform="rotate(-90 50.7 91.5)">4</text>
<text x="53.2" y="91.5" transform="rotate(-90 53.2 91.5)">5</text>
<text x="55.8" y="91.5" transform="rotate(-90 55.8 91.5)">6</text>
<text x="58.3" y="91.5" transform="rotate(-90 58.3 91.5)">7</text>
<text x="60.9" y="91.5" transform="rotate(-90 60.9 91.5)">8</text>
<text x="63.4" y="91.5" transform="rotate(-90 63.4 91.5)">9</text>
<text x="65.9" y="92.5" transform="rotate(-90 65.9 92.5)">10</text>
<text x="68.5" y="92.5" transform="rotate(-90 68.5 92.5)">11</text>
<text x="71" y="92.5" transform="rotate(-90 71 92.5)">12</text>
<text x="73.6" y="92.5" transform="rotate(-90 73.6 92.5)">13</text>
<text x="76.1" y="92.5" transform="rotate(-90 76.1 92.5)">14</text>
<text x="105.3" y="92.7" transform="rotate(-90 105.3 92.7)">1</text>
<text x="106.6" y="90.6" transform="rotate(-90 106.6 90.6)">1</text>
<text x="107.8" y="92.7" transform="rotate(-90 107.8 92.7)">3</text>
<text x="109.1" y="90.6" transform="rotate(-90 109.1 90.6)">3</text>
<text x="110.4" y="92.7" transform="rotate(-90 110.4 92.7)">5</text>
<text x="111.7" y="90.6" transform="rotate(-90 111.7 90.6)">5</text>
<text x="112.9" y="92.7" transform="rotate(-90 112.9 92.7)">7</text>
<text x="114.2" y="90.6" transform="rotate(-90 114.2 90.6)">7</text>
<text x="115.5" y="92.7" transform="rotate(-90 115.5 92.7)">9</text>
<text x="116.7" y="90.6" transform="rotate(-90 116.7 90.6)">9</text>
<text x="118" y="93.7" transform="rotate(-90 118 93.7)">11</text>
<text x="119.3" y="90.6" transform="rotate(-90 119.3 90.6)">11</text>
<text x="120.5" y="93.7" transform="rotate(-90 120.5 93.7)">13</text>
<text x="121.8" y="90.6" transform="rotate(-90 121.8 90.6)">13</text>
<text x="123.1" y="93.7" transform="rotate(-90 123.1 93.7)">15</text>
<text x="124.4" y="90.6" transform="rotate(-90 124.4 90.6)">15</text>
</g>
<g font-size="1.8" fill="#00f">
<text x="139.8" y="88.6">100nF</text>
<text x="170.7" y="88.1">74LVC244AQ20-13</text>
<text x="240.5" y="88.1">74LVC244AQ20-13</text>
<text x="271.9" y="87.3">100nF</text>
<text x="110.6" y="112.7">33k</text>
<text x="110.6" y="116.5">33k</text>
<text x="110.6" y="120.3">33k</text>
</g>
<g font-size="1.6" fill="#000080">
<text x="107.3" y="112.5">R1</text>
<text x="107.1" y="116.3">R2</text>
<text x="107" y="120.1">R3</text>
</g>
</svg>
